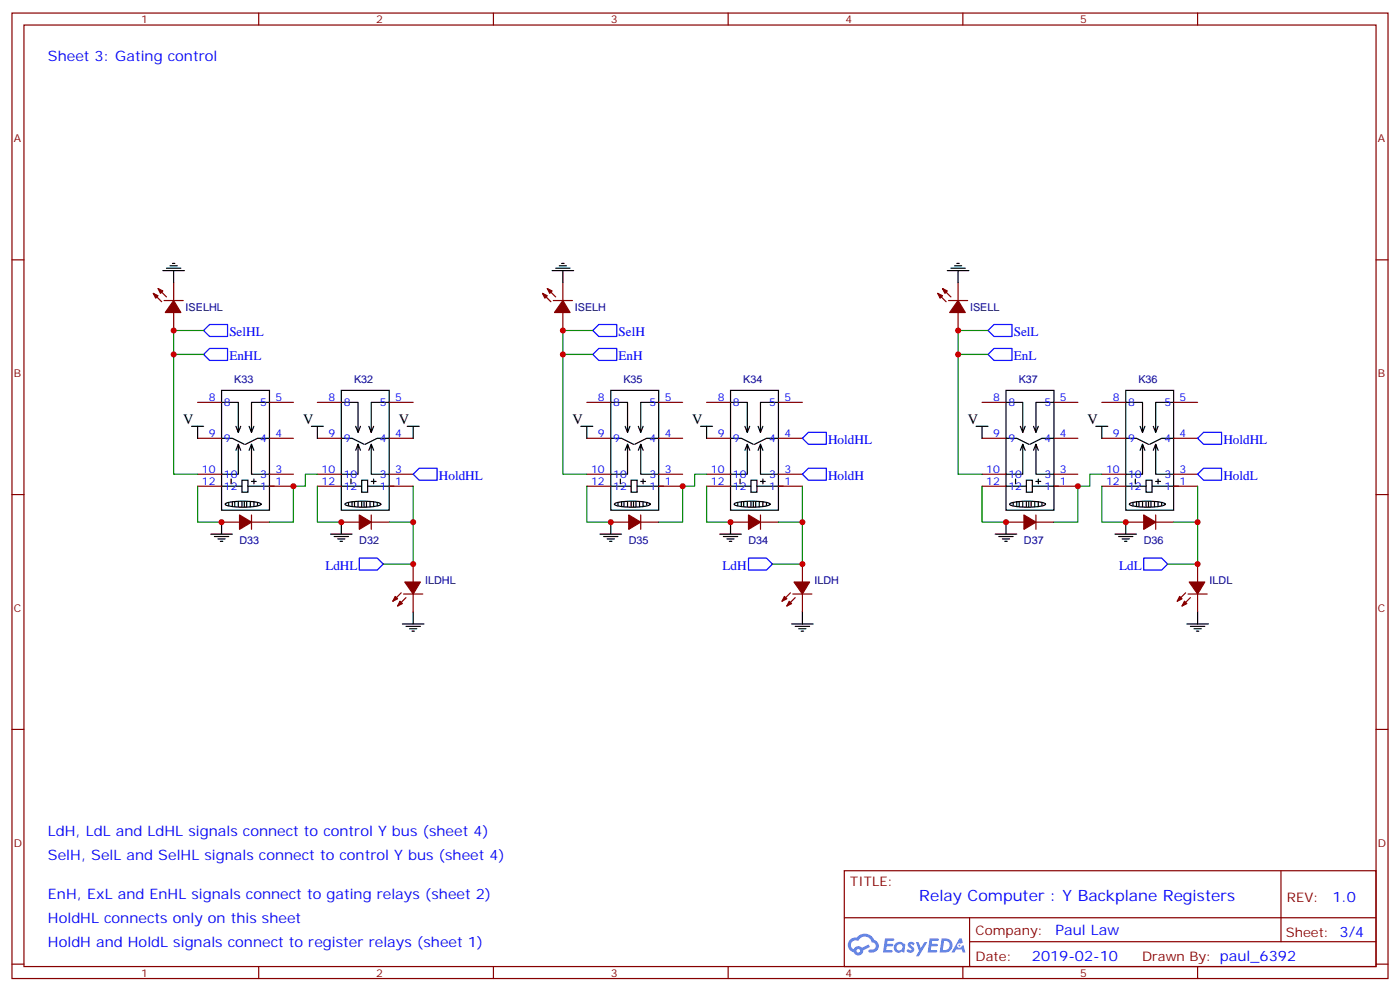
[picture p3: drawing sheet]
<svg xmlns="http://www.w3.org/2000/svg" width="412mm" height="292mm" viewBox="0 0 412 292" stroke-linecap="round" stroke-linejoin="round" font-family="sans-serif">
<g fill="none" stroke="#870000" stroke-width=".35">
<path d="M3.5 3.8h405.4v284.4h-405.4zM7.1 7.4h398.2v277.3h-398.2zM76.2 3.8v3.6M145.3 3.8v3.6M214.5 3.8v3.6M283.6 3.8v3.6M352.8 3.8v3.6M3.5 76.5h3.6M405.3 76.5h3.6M3.5 145.7h3.6M405.3 145.7h3.6M3.5 214.8h3.6"/>
<path d="M405.3 214.8h3.6M248.7 256.4h156.6v28.3h-156.6zM377.3 256.5v20.8M248.7 270.3h156.5M285.6 277.3h119.6M285.6 270.3v14.1M3.5 284h3.6M76.2 284.7v3.5M145.3 284.7v3.5M214.5 284.7v3.5M283.6 284.7v3.5M352.8 284.7v3.5"/>
<path d="M405.3 284h3.6"/>
</g>
<g fill="#5487ff">
<path d="M267.7 277.6a1.22 1.22 0 0 1 1.7 .3l-.4 .6a.47 .47 0 0 0-.3-.5 .47 .47 0 0 0-.5 .2l.1 .3a1.14 1.14 0 0 1 .8 1.7 1.14 1.14 0 0 1-1.9 0l-.2-.2 .5-.5 .7 .4a.29 .29 0 0 0 .3-.3 .29 .29 0 0 0-.2-.3 1.04 1.04 0 0 1-.6-1.7z"/>
<path d="M260.7 276.4h2.4l.3 .1-.2 .5-1.8 .1-.1 .9h1.5l.3 .3-.3 .4h-1.6l-.2 1.1h1.7l.2 .4-.2 .3h-2.6z"/>
<path d="M273.8 276.4h2.4l.3 .1-.1 .5-1.8 .1-.2 .9h1.6l.3 .3-.4 .4h-1.6l-.1 1.1h1.7l.2 .4-.2 .3h-2.6z"/>
<path d="M282.6 276.4h.7l.3 1.2-.6 .3a.69 .69 0 0 0-1 .3 .69 .69 0 0 0 .4 1 .69 .69 0 0 0 .9-.6l.5-.3 .6 2.2h-.8l-.2-.9h-1.8l-.5 .9h-.8z"/>
<path d="M269.8 277.4h.8l.6 1.9 1.1-1.9h.9l-2.6 4.2h-.8l.9-1.5z"/>
<path d="M277.4 276.4l-.6 4.1h1.3a2.11 2.11 0 0 0 2.5-2.1 2.11 2.11 0 0 0-2.5-2zM278.1 277.1a1.39 1.39 0 0 1 1.7 1.4 1.39 1.39 0 0 1-1.8 1.3h-.3z"/>
<path d="M263.7 278a1.54 1.54 0 0 0-.1 2.1 1.54 1.54 0 0 0 2.2 .2l.6 .2 .3-2.3-.2-.2-.4-.1a1.49 1.49 0 0 0-2.4 .1zM264 279a.94 .94 0 0 1 1.8 0 .94 .94 0 0 1-1.8 0z"/>
<path d="M250.4 276.7a2.18 2.18 0 0 0 1.1 3.8 1.44 1.44 0 0 0 1.6 .9 1.44 1.44 0 0 0 1.2-1.5l2-1-.5-.7-1.9 .9a1.47 1.47 0 0 0-2.4 .5 1.39 1.39 0 0 1-.7-2 1.39 1.39 0 0 1 2-.5 2.12 2.12 0 0 1 2.2-1.3 2.12 2.12 0 0 1 1.9 1.7 1.14 1.14 0 0 1 1.1 1.4 1.14 1.14 0 0 1-1.7 .8 .43 .43 0 0 0-.5 .3 .43 .43 0 0 0 .4 .5 1.98 1.98 0 0 0 2.5-1.2 1.98 1.98 0 0 0-1.2-2.5 3.1 3.1 0 0 0-5.3-.7l-.9 .1zM252.3 280a.55 .55 0 0 1 1.1 0 .55 .55 0 0 1-1.1 0z"/>
<circle cx="282.6" cy="278.5" r=".26"/>
</g>
<g fill="none" stroke="#000" stroke-width=".35">
<path d="M48 79.7h6.3M49 79h4.3M50.1 78.3h2.1M50.8 77.6h.7M51.2 79.7v3.5M162.6 79.7h6.4M163.7 79h4.2M164.7 78.3h2.2M165.5 77.6h.7M165.8 79.7v3.5M279 79.7h6.4M280.1 79h4.2"/>
<path d="M281.2 78.3h2.1M281.9 77.6h.7M282.2 79.7v3.5M65.3 115h14.1v35.2h-14.1zM65.3 118.5h4.9v8.8l-.7-1.7M79.4 118.5h-5.3v8.8l-.7-1.7M100.5 115h14.2v35.2h-14.2zM100.5 118.5h5v8.8l-.7-1.7M114.7 118.5h-5.3v8.8l-.7-1.7M179.9 115h14.1v35.2h-14.1zM179.9 118.5h5v8.8l-.8-1.7M194 118.5h-5.3v8.8l-.7-1.7"/>
<path d="M215.2 115h14.1v35.2h-14.1zM215.2 118.5h4.9v8.8l-.7-1.7M229.3 118.5h-5.3v8.8l-.7-1.7M296.3 115h14.1v35.2h-14.1zM296.3 118.5h5v8.8l-.7-1.7M310.4 118.5h-5.2v8.8l-.8-1.7M331.6 115h14.1v35.2h-14.1zM331.6 118.5h4.9v8.8l-.7-1.7M345.7 118.5h-5.3v8.8l-.7-1.7M56.4 125.6h3.6M58.2 125.6v3.5M65.3 129.1h3.1l3.6 1.7"/>
<path d="M70.2 130.8l-.7 1.8M70.9 132.6l-.7-1.8v8.9h-4.9M70.9 125.6l-.7 1.7M74.1 130.8l-.7 1.8M74.8 132.6l-.7-1.8v8.9h5.3M74.8 125.6l-.7 1.7M79.4 129.1h-3.6l-3.5 1.7M91.7 125.6h3.5M93.5 125.6v3.5M100.5 129.1h3.2l3.5 1.7M105.5 130.8l-.7 1.8M106.2 132.6l-.7-1.8v8.9h-5"/>
<path d="M106.2 125.6l-.7 1.7M109.4 130.8l-.7 1.8M110.1 132.6l-.7-1.8v8.9h5.3M110.1 125.6l-.7 1.7M114.7 129.1h-3.6l-3.5 1.7M119.9 125.6h3.6M121.7 125.6v3.5M171.1 125.6h3.5M172.9 125.6v3.5M179.9 129.1h3.2l3.5 1.7M184.9 130.8l-.8 1.8M185.6 132.6l-.7-1.8v8.9h-5"/>
<path d="M185.6 125.6l-.7 1.7M188.7 130.8l-.7 1.8M189.4 132.6l-.7-1.8v8.9h5.3M189.4 125.6l-.7 1.7M194 129.1h-3.5l-3.5 1.7M206.4 125.6h3.5M208.1 125.6v3.5M215.2 129.1h3.2l3.5 1.7M220.1 130.8l-.7 1.8M220.8 132.6l-.7-1.8v8.9h-4.9M220.8 125.6l-.7 1.7M224 130.8l-.7 1.8"/>
<path d="M224.7 132.6l-.7-1.8v8.9h5.3M224.7 125.6l-.7 1.7M229.3 129.1h-3.5l-3.6 1.7M287.5 125.6h3.5M289.3 125.6v3.5M296.3 129.1h3.2l3.5 1.7M301.3 130.8l-.7 1.8M302 132.6l-.7-1.8v8.9h-5M302 125.6l-.7 1.7M305.2 130.8l-.8 1.8M305.9 132.6l-.7-1.8v8.9h5.2M305.9 125.6l-.7 1.7"/>
<path d="M310.4 129.1h-3.5l-3.5 1.7M322.8 125.6h3.5M324.6 125.6v3.5M331.6 129.1h3.2l3.5 1.7M336.5 130.8l-.7 1.8M337.3 132.6l-.8-1.8v8.9h-4.9M337.3 125.6l-.8 1.7M340.4 130.8l-.7 1.8M341.1 132.6l-.7-1.8v8.9h5.3M341.1 125.6l-.7 1.7M345.7 129.1h-3.5l-3.5 1.7M62.1 157.3h6.3"/>
<path d="M63.1 158h4.3M64.2 158.7h2.1M64.9 159.4h.7M65.3 143.2h6M65.3 153.8v3.5M66.4 148.3a19.4 19.4 0 0 1 10.4 0l.1 .2a8.7 8.7 0 0 1-5.3 .9 8.7 8.7 0 0 1-5.3-.9zM67.4 148.1v.7M68.1 141.1v1.4M68.4 147.8v1.4M69.1 147.8v1.4M70.2 147.8v1.4M71.3 141.4h1.7v3.6h-1.7z"/>
<path d="M71.3 147.8v1.4M72 147.8v1.4M72.7 147.8v1.4M73 143.2h7.8M73.7 147.8v1.4M74.1 141.8h1.4M74.8 141.1v1.4M74.8 147.8v1.4M75.8 148.1v.7M97.4 157.3h6.3M98.4 158h4.3M99.5 158.7h2.1"/>
<path d="M100.2 159.4h.7M100.5 143.2h6M100.5 153.8v3.5M101.7 148.3a19.4 19.4 0 0 1 10.4 0l.1 .2a8.7 8.7 0 0 1-5.3 .9 8.7 8.7 0 0 1-5.3-.9zM102.7 148.1v.7M103.4 141.1v1.4M103.7 147.8v1.4M104.4 147.8v1.4M105.5 147.8v1.4M106.5 141.4h1.8v3.6h-1.8zM106.5 147.8v1.4M107.2 147.8v1.4"/>
<path d="M107.9 147.8v1.4M108.3 143.2h7.8M109 147.8v1.4M109.4 141.8h1.4M110.1 141.1v1.4M110.1 147.8v1.4M111.1 148.1v.7M176.7 157.3h6.4M177.8 158h4.2M178.9 158.7h2.1M179.6 159.4h.7M179.9 143.2h6"/>
<path d="M179.9 153.8v3.5M181.1 148.3a19.4 19.4 0 0 1 10.4 0l.1 .2a8.7 8.7 0 0 1-5.3 .9 8.7 8.7 0 0 1-5.3-.9zM182 148.1v.7M182.7 141.1v1.4M183.1 147.8v1.4M183.8 147.8v1.4M184.9 147.8v1.4M185.9 141.4h1.8v3.6h-1.8zM185.9 147.8v1.4M186.6 147.8v1.4M187.3 147.8v1.4M187.7 143.2h7.7"/>
<path d="M188.4 147.8v1.4M188.7 141.8h1.4M189.4 141.1v1.4M189.4 147.8v1.4M190.5 148.1v.7M212 157.3h6.4M213.1 158h4.2M214.1 158.7h2.2M214.8 159.4h.7M215.2 143.2h6M215.2 153.8v3.5M216.4 148.3a19.4 19.4 0 0 1 10.3 0l.1 .2a8.7 8.7 0 0 1-5.3 .9 8.7 8.7 0 0 1-5.2-.9z"/>
<path d="M217.3 148.1v.7M218 141.1v1.4M218.4 147.8v1.4M219.1 147.8v1.4M220.1 147.8v1.4M221.2 141.4h1.8v3.6h-1.8zM221.2 147.8v1.4M221.9 147.8v1.4M222.6 147.8v1.4M223 143.2h7.7M223.7 147.8v1.4M224 141.8h1.4"/>
<path d="M224.7 141.1v1.4M224.7 147.8v1.4M225.8 148.1v.7M293.2 157.3h6.3M294.2 158h4.2M295.3 158.7h2.1M296 159.4h.7M296.3 143.2h6M296.3 153.8v3.5M297.5 148.3a19.4 19.4 0 0 1 10.4 0l.1 .2a8.7 8.7 0 0 1-5.3 .9 8.7 8.7 0 0 1-5.3-.9zM298.4 148.1v.7M299.2 141.1v1.4"/>
<path d="M299.5 147.8v1.4M300.2 147.8v1.4M301.3 147.8v1.4M302.3 141.4h1.8v3.6h-1.8zM302.3 147.8v1.4M303 147.8v1.4M303.7 147.8v1.4M304.1 143.2h7.8M304.8 147.8v1.4M305.2 141.8h1.4M305.9 141.1v1.4M305.9 147.8v1.4"/>
<path d="M306.9 148.1v.7M328.4 157.3h6.4M329.5 158h4.2M330.6 158.7h2.1M331.3 159.4h.7M331.6 143.2h6M331.6 153.8v3.5M332.8 148.3a19.4 19.4 0 0 1 10.3 0l.2 .2a8.7 8.7 0 0 1-5.3 .9 8.7 8.7 0 0 1-5.3-.9zM333.7 148.1v.7M334.4 141.1v1.4M334.8 147.8v1.4M335.5 147.8v1.4"/>
<path d="M336.5 147.8v1.4M337.6 141.4h1.8v3.6h-1.8zM337.6 147.8v1.4M338.3 147.8v1.4M339 147.8v1.4M339.4 143.2h7.7M340.1 147.8v1.4M340.4 141.8h1.4M341.1 141.1v1.4M341.1 147.8v1.4M342.2 148.1v.7M118.5 183.8h6.4"/>
<path d="M119.6 184.5h4.2M120.6 185.2h2.2M121.4 185.9h.7M121.7 180.2v3.6M233.2 183.8h6.3M234.2 184.5h4.3M235.3 185.2h2.1M236 185.9h.7M236.4 180.2v3.6M349.6 183.8h6.4M350.7 184.5h4.2M351.7 185.2h2.1"/>
<path d="M352.4 185.9h.7M352.8 180.2v3.6"/>
</g>
<g fill="none" stroke="#870000" stroke-width=".35">
<path d="M45.2 86.4l2.4 2.5M46.6 85l2.4 2.5M48.3 88.5h5.7M51.2 83.2v5.3M51.2 92v5.3M159.8 86.4l2.5 2.5M161.2 85l2.5 2.5M163 88.5h5.6M165.8 83.2v5.3M165.8 92v5.3M276.2 86.4l2.5 2.5M277.6 85l2.5 2.5"/>
<path d="M279.4 88.5h5.6M282.2 83.2v5.3M282.2 92v5.3M58.2 118.5h7.1M79.4 118.5h7M93.5 118.5h7M114.7 118.5h7M172.9 118.5h7M194 118.5h7.1M208.1 118.5h7.1M229.3 118.5h7.1M289.3 118.5h7"/>
<path d="M310.4 118.5h7.1M324.6 118.5h7M345.7 118.5h7.1M58.2 139.7h7.1M58.2 129.1h7.1M79.4 139.7h7M79.4 129.1h7M93.5 139.7h7M93.5 129.1h7M114.7 139.7h7M114.7 129.1h7M172.9 139.7h7"/>
<path d="M172.9 129.1h7M194 139.7h7.1M194 129.1h7.1M208.1 139.7h7.1M208.1 129.1h7.1M229.3 139.7h7.1M229.3 129.1h7.1M289.3 139.7h7M289.3 129.1h7M310.4 139.7h7.1M310.4 129.1h7.1M324.6 139.7h7"/>
<path d="M324.6 129.1h7M345.7 139.7h7.1M345.7 129.1h7.1M58.2 143.2h7.1M65.3 153.8h5.3M74.1 153.8h5.3M74.1 151.7v4.2M79.4 143.2h7M93.5 143.2h7M100.5 153.8h5.3M109.4 151.7v4.2M109.4 153.8h5.3"/>
<path d="M114.7 143.2h7M172.9 143.2h7M179.9 153.8h5.3M188.7 153.8h5.3M188.7 151.7v4.2M194 143.2h7.1M208.1 143.2h7.1M215.2 153.8h5.3M224 153.8h5.3M224 151.7v4.2M229.3 143.2h7.1M289.3 143.2h7"/>
<path d="M296.3 153.8h5.3M305.2 153.8h5.2M305.2 151.7v4.2M310.4 143.2h7.1M324.6 143.2h7M331.6 153.8h5.3M340.4 153.8h5.3M340.4 151.7v4.2M345.7 143.2h7.1M118.2 174.6l-2.5 2.5M118.9 174.9h5.6M119.6 176l-2.5 2.5"/>
<path d="M121.7 166.1v5.3M121.7 174.9v5.3M232.8 174.6l-2.4 2.5M233.5 174.9h5.7M234.2 176l-2.4 2.5M236.4 166.1v5.3M236.4 174.9v5.3M349.2 174.6l-2.4 2.5M350 174.9h5.6M350.7 176l-2.5 2.5M352.8 166.1v5.3M352.8 174.9v5.3"/>
</g>
<g fill="#870000" stroke="#870000" stroke-width=".35">
<path d="M105.8 151.7l3.6 2.1-3.6 2.1z"/>
<path d="M70.6 151.7l3.5 2.1-3.5 2.1z"/>
<path d="M117.8 177.1l.7 .7-1.4 .7z"/>
<path d="M116.4 175.6l.7 .8-1.4 .7z"/>
<path d="M119.2 171.4h4.6l-2.1 3.5z"/>
<path d="M220.5 151.7l3.5 2.1-3.5 2.1z"/>
<path d="M185.2 151.7l3.5 2.1-3.5 2.1z"/>
<path d="M232.5 177.1l.7 .7-1.4 .7z"/>
<path d="M231.1 175.6l.7 .8-1.4 .7z"/>
<path d="M233.9 171.4h4.6l-2.1 3.5z"/>
<path d="M336.9 151.7l3.5 2.1-3.5 2.1z"/>
<path d="M301.6 151.7l3.6 2.1-3.6 2.1z"/>
<path d="M348.9 177.1l.7 .7-1.4 .7z"/>
<path d="M347.5 175.6l.7 .8-1.4 .7z"/>
<path d="M350.3 171.4h4.6l-2.1 3.5z"/>
<path d="M46.6 85l1.4 .7-.7 .7z"/>
<path d="M45.2 86.4l1.4 .7-.7 .7z"/>
<path d="M51.2 88.5l2.1 3.5h-4.6z"/>
<path d="M161.2 85l1.4 .7-.7 .7z"/>
<path d="M159.8 86.4l1.4 .7-.7 .7z"/>
<path d="M165.8 88.5l2.1 3.5h-4.6z"/>
<path d="M277.6 85l1.4 .7-.7 .7z"/>
<path d="M276.2 86.4l1.4 .7-.7 .7z"/>
<path d="M282.2 88.5l2.1 3.5h-4.5z"/>
</g>
<g fill="none" stroke="#00f" stroke-width=".35">
<path d="M61.7 95.6h5.3v3.5h-5.3l-1.7-1.8zM174.6 97.3l1.8-1.7h5.3v3.5h-5.3zM291 97.3l1.8-1.7h5.3v3.5h-5.3zM60 104.4l1.7-1.8h5.3v3.6h-5.3zM174.6 104.4l1.8-1.8h5.3v3.6h-5.3zM292.8 102.6h5.3v3.6h-5.3l-1.8-1.8zM123.5 137.9h5.3v3.5h-5.3l-1.8-1.7zM238.1 137.9h5.3v3.5h-5.3l-1.7-1.7zM238.1 127.3h5.3v3.5h-5.3l-1.7-1.7zM354.5 137.9h5.3v3.5h-5.3l-1.7-1.7zM354.5 127.3h5.3v3.5h-5.3l-1.7-1.7zM105.8 164.4h5.3l1.8 1.7-1.8 1.8h-5.3z"/>
<path d="M220.5 164.4h5.3l1.7 1.7-1.7 1.8h-5.3zM336.9 164.4h5.3l1.8 1.7-1.8 1.8h-5.3z"/>
</g>
<g fill="none" stroke="#008700" stroke-width=".35">
<path d="M60 97.3h-8.8v42.4h7M174.6 97.3h-8.8v42.4h7.1M291 97.3h-8.8v42.4h7.1M51.2 104.4h8.8M165.8 104.4h8.8M282.2 104.4h8.8M93.5 139.7h-3.5v3.5h-3.6v10.6h-7M208.1 139.7h-3.5v3.5h-3.5v10.6h-7.1M324.6 139.7h-3.6v3.5h-3.5v10.6h-7.1M58.2 143.2v10.6h7.1M93.5 143.2v10.6h7M121.7 143.2v10.6h-7"/>
<path d="M121.7 153.8v12.3h-8.8M172.9 143.2v10.6h7M208.1 143.2v10.6h7.1M236.4 143.2v10.6h-7.1M236.4 153.8v12.3h-8.9M289.3 143.2v10.6h7M324.6 143.2v10.6h7M352.8 143.2v10.6h-7.1M352.8 153.8v12.3h-8.8"/>
</g>
<g fill="#c00">
<circle cx="165.8" cy="104.4" r=".88"/>
<circle cx="165.8" cy="97.3" r=".88"/>
<circle cx="51.2" cy="97.3" r=".88"/>
<circle cx="201.1" cy="143.2" r=".88"/>
<circle cx="179.9" cy="153.8" r=".88"/>
<circle cx="236.4" cy="153.8" r=".88"/>
<circle cx="215.2" cy="153.8" r=".88"/>
<circle cx="236.4" cy="166.1" r=".88"/>
<circle cx="121.7" cy="166.1" r=".88"/>
<circle cx="100.5" cy="153.8" r=".88"/>
<circle cx="121.7" cy="153.8" r=".88"/>
<circle cx="65.3" cy="153.8" r=".88"/>
<circle cx="86.4" cy="143.2" r=".88"/>
<circle cx="352.8" cy="166.1" r=".88"/>
<circle cx="331.6" cy="153.8" r=".88"/>
<circle cx="352.8" cy="153.8" r=".88"/>
<circle cx="296.3" cy="153.8" r=".88"/>
<circle cx="317.5" cy="143.2" r=".88"/>
<circle cx="51.2" cy="104.4" r=".88"/>
<circle cx="282.2" cy="97.3" r=".88"/>
<circle cx="282.2" cy="104.4" r=".88"/>
</g>
<text font-size="4.6" fill="#00f" x="270.8" y="265.5">Relay Computer : Y Backplane Registers</text>
<g font-size="4.2" fill="#00f">
<text x="14.1" y="18">Sheet 3: Gating control</text>
<text x="14.1" y="246.2">LdH, LdL and LdHL signals connect to control Y bus (sheet 4)</text>
<text x="14.1" y="253.2">SelH, SelL and SelHL signals connect to control Y bus (sheet 4)</text>
<text x="14.1" y="264.9">EnH, ExL and EnHL signals connect to gating relays (sheet 2)</text>
<text x="392.5" y="265.7">1.0</text>
<text x="14.1" y="272">HoldHL connects only on this sheet</text>
<text x="310.9" y="275.3">Paul Law</text>
<text x="14.1" y="279">HoldH and HoldL signals connect to register relays (sheet 1)</text>
<text x="304" y="283.1">2019-02-10</text>
</g>
<g font-size="4.2">
<text x="54" y="124.9">V</text>
<text x="89.3" y="124.9">V</text>
<text x="117.5" y="124.9">V</text>
<text x="168.6" y="124.9">V</text>
<text x="203.9" y="124.9">V</text>
<text x="285.1" y="124.9">V</text>
<text x="320.3" y="124.9">V</text>
</g>
<g font-size="3.9" fill="#00f">
<text x="67.6" y="99.1">SelHL</text>
<text x="182.2" y="99.1">SelH</text>
<text x="298.6" y="99.1">SelL</text>
<text x="67.6" y="106.2">EnHL</text>
<text x="182.2" y="106.2">EnH</text>
<text x="298.6" y="106.2">EnL</text>
<text x="243.9" y="130.8">HoldHL</text>
<text x="360.4" y="130.8">HoldHL</text>
<text x="129.3" y="141.4">HoldHL</text>
<text x="243.9" y="141.4">HoldH</text>
<text x="360.4" y="141.4">HoldL</text>
<text x="95.8" y="167.9">LdHL</text>
<text x="212.9" y="167.9">LdH</text>
<text x="329.7" y="167.9">LdL</text>
</g>
<g font-size="3.9" fill="#800">
<text x="250.5" y="261">TITLE:</text>
<text x="379.1" y="265.7">REV:</text>
<text x="287.4" y="275.2">Company:</text>
<text x="378.7" y="275.8">Sheet: 3/4</text>
<text x="287.4" y="282.9">Date:</text>
<text x="336.4" y="283">Drawn By: paul_6392</text>
</g>
<g font-size="3.2" fill="#800">
<text x="41.6" y="6.8">1</text>
<text x="110.8" y="6.8">2</text>
<text x="179.9" y="6.8">3</text>
<text x="249.1" y="6.8">4</text>
<text x="318.2" y="6.8">5</text>
<text x="4.1" y="41.9">A</text>
<text x="405.9" y="41.9">A</text>
<text x="4.1" y="111.1">B</text>
<text x="405.9" y="111.1">B</text>
<text x="4.1" y="180.2">C</text>
<text x="405.9" y="180.2">C</text>
<text x="4.1" y="249.4">D</text>
<text x="405.9" y="249.4">D</text>
<text x="41.6" y="287.7">1</text>
<text x="110.8" y="287.7">2</text>
<text x="179.9" y="287.7">3</text>
<text x="249.1" y="287.7">4</text>
<text x="318.2" y="287.7">5</text>
</g>
<g font-size="3.2" fill="#000080">
<text x="54.7" y="91.5">ISELHL</text>
<text x="169.3" y="91.5">ISELH</text>
<text x="285.8" y="91.5">ISELL</text>
<text x="69" y="112.7">K33</text>
<text x="104.3" y="112.7">K32</text>
<text x="183.7" y="112.7">K35</text>
<text x="218.9" y="112.7">K34</text>
<text x="300.1" y="112.7">K37</text>
<text x="335.4" y="112.7">K36</text>
<text x="70.6" y="160.3">D33</text>
<text x="105.8" y="160.3">D32</text>
<text x="185.2" y="160.3">D35</text>
<text x="220.5" y="160.3">D34</text>
<text x="301.6" y="160.3">D37</text>
<text x="336.9" y="160.3">D36</text>
<text x="125.2" y="172">ILDHL</text>
<text x="239.9" y="172">ILDH</text>
<text x="356.3" y="172">ILDL</text>
</g>
<g font-size="3.2" fill="#00f">
<text x="61.5" y="118.1">8</text>
<text x="66" y="119.6">8</text>
<text x="76.7" y="119.6">5</text>
<text x="81.1" y="118.1">5</text>
<text x="96.8" y="118.1">8</text>
<text x="101.2" y="119.6">8</text>
<text x="111.9" y="119.6">5</text>
<text x="116.4" y="118.1">5</text>
<text x="176.1" y="118.1">8</text>
<text x="180.6" y="119.6">8</text>
<text x="191.3" y="119.6">5</text>
<text x="195.8" y="118.1">5</text>
<text x="211.4" y="118.1">8</text>
<text x="215.9" y="119.6">8</text>
<text x="226.6" y="119.6">5</text>
<text x="231.1" y="118.1">5</text>
<text x="292.6" y="118.1">8</text>
<text x="297" y="119.6">8</text>
<text x="307.7" y="119.6">5</text>
<text x="312.2" y="118.1">5</text>
<text x="327.8" y="118.1">8</text>
<text x="332.3" y="119.6">8</text>
<text x="343" y="119.6">5</text>
<text x="347.5" y="118.1">5</text>
<text x="61.5" y="128.7">9</text>
<text x="66" y="130.1">9</text>
<text x="76.7" y="130.1">4</text>
<text x="81.1" y="128.7">4</text>
<text x="96.8" y="128.7">9</text>
<text x="101.2" y="130.1">9</text>
<text x="111.9" y="130.1">4</text>
<text x="116.4" y="128.7">4</text>
<text x="176.1" y="128.7">9</text>
<text x="180.6" y="130.1">9</text>
<text x="191.3" y="130.1">4</text>
<text x="195.8" y="128.7">4</text>
<text x="211.4" y="128.7">9</text>
<text x="215.9" y="130.1">9</text>
<text x="226.6" y="130.1">4</text>
<text x="231.1" y="128.7">4</text>
<text x="292.6" y="128.7">9</text>
<text x="297" y="130.1">9</text>
<text x="307.7" y="130.1">4</text>
<text x="312.2" y="128.7">4</text>
<text x="327.8" y="128.7">9</text>
<text x="332.3" y="130.1">9</text>
<text x="343" y="130.1">4</text>
<text x="347.5" y="128.7">4</text>
<text x="59.5" y="142.8">12</text>
<text x="59.5" y="139.3">10</text>
<text x="66" y="140.7">10</text>
<text x="76.7" y="140.7">3</text>
<text x="81.1" y="139.3">3</text>
<text x="81.1" y="142.8">1</text>
<text x="94.7" y="142.8">12</text>
<text x="94.7" y="139.3">10</text>
<text x="101.2" y="140.7">10</text>
<text x="111.9" y="140.7">3</text>
<text x="116.4" y="139.3">3</text>
<text x="116.4" y="142.8">1</text>
<text x="174.1" y="142.8">12</text>
<text x="174.1" y="139.3">10</text>
<text x="180.6" y="140.7">10</text>
<text x="191.3" y="140.7">3</text>
<text x="195.8" y="139.3">3</text>
<text x="195.8" y="142.8">1</text>
<text x="209.4" y="142.8">12</text>
<text x="209.4" y="139.3">10</text>
<text x="215.9" y="140.7">10</text>
<text x="226.6" y="140.7">3</text>
<text x="231.1" y="139.3">3</text>
<text x="231.1" y="142.8">1</text>
<text x="290.5" y="142.8">12</text>
<text x="290.5" y="139.3">10</text>
<text x="297" y="140.7">10</text>
<text x="307.7" y="140.7">3</text>
<text x="312.2" y="139.3">3</text>
<text x="312.2" y="142.8">1</text>
<text x="325.8" y="142.8">12</text>
<text x="325.8" y="139.3">10</text>
<text x="332.3" y="140.7">10</text>
<text x="343" y="140.7">3</text>
<text x="347.5" y="139.3">3</text>
<text x="347.5" y="142.8">1</text>
<text x="66" y="144.3">12</text>
<text x="76.7" y="144.3">1</text>
<text x="101.2" y="144.3">12</text>
<text x="111.9" y="144.3">1</text>
<text x="180.6" y="144.3">12</text>
<text x="191.3" y="144.3">1</text>
<text x="215.9" y="144.3">12</text>
<text x="226.6" y="144.3">1</text>
<text x="297" y="144.3">12</text>
<text x="307.7" y="144.3">1</text>
<text x="332.3" y="144.3">12</text>
<text x="343" y="144.3">1</text>
</g>
</svg>
